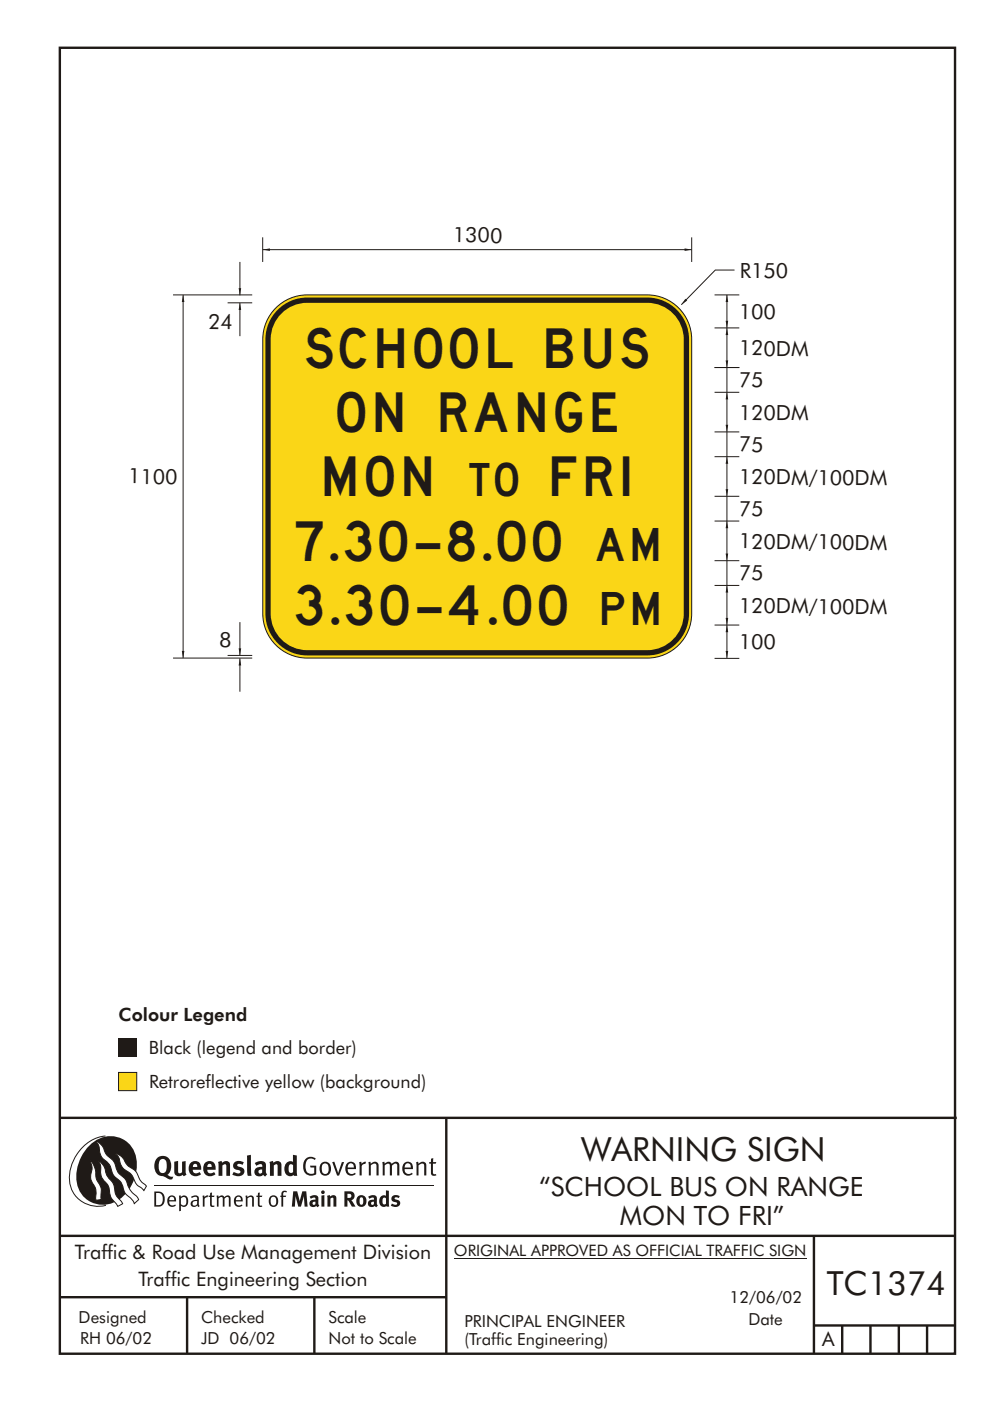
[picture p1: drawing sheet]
<svg xmlns="http://www.w3.org/2000/svg" width="210mm" height="297mm" viewBox="0 0 210 297" stroke-linecap="round" stroke-linejoin="round" font-family="sans-serif">
<g fill="none" stroke="#1f1a17" stroke-width=".51">
<path d="M12.7 10.1h189.9v276.9h-189.9zM12.7 237h190.3M94.7 236.9v50.1M12.7 262h190M12.7 275h82M39.7 275v12M66.7 275v12M172.7 262v25M172.7 281h30M178.7 281v6M184.7 281v6M190.7 281v6"/>
<path d="M196.7 281v6"/>
</g>
<path d="M96.3 266.7h74.7" fill="none" stroke="#1f1a17" stroke-width=".21"/>
<path d="M25.1 227.4h3.9v3.8h-3.9z" fill-rule="evenodd" fill="#fad617" stroke="#1f1a17" stroke-width=".21"/>
<g fill="#1f1a17">
<path d="M64.9 245.6a1.61 1.61 0 0 1 2.1 .1l-.2 .2a1.17 1.17 0 0 0-1.4-.1 1.17 1.17 0 0 0-.6 1.2 1.42 1.42 0 0 0 1.2 1.9l.7-.2v-1.2h-.8l-.1-.4h1.3v1.9a1.82 1.82 0 0 1-2.2-.1 1.82 1.82 0 0 1-.6-2.1l.2-.7z" fill-rule="evenodd"/>
<path d="M68.2 246.6a1.77 1.77 0 0 0 .4 2.6 1.39 1.39 0 0 0 1.4-.5 1.39 1.39 0 0 0 .2-1.5 1.19 1.19 0 0 0-2-.6zM68.5 246.8a.83 .83 0 0 1 1 .1 .83 .83 0 0 1 .2 1 .75 .75 0 0 1-.6 1 .75 .75 0 0 1-.8-.8v-.9z" fill-rule="evenodd"/>
<path d="M70.5 246.4l.4-.1 .8 2.4 .8-2.3h.5l-1.1 2.8h-.4z" fill-rule="evenodd"/>
<path d="M73.6 246.7a1.74 1.74 0 0 0 .5 2.5h.9l.5-.3-.2-.3a.89 .89 0 0 1-1.1 .2 .89 .89 0 0 1-.4-.9h1.7a1.15 1.15 0 0 0-.4-1.4 1.15 1.15 0 0 0-1.5 .2zM74 246.9a.67 .67 0 0 1 .8-.1 .67 .67 0 0 1 .3 .7h-1.3z" fill-rule="evenodd"/>
<path d="M76.2 246.4l.4-.1 .1 .5 .5-.4 .5-.1-.2 .5a.61 .61 0 0 0-.8 .6v1.8h-.4z" fill-rule="evenodd"/>
<path d="M78.1 246.4l.5-.1 .1 .5a.89 .89 0 0 1 .9-.5 .89 .89 0 0 1 .7 .8v2.1h-.4v-2.1l-.1-.3-.3-.1-.8 .4v2.1h-.4z" fill-rule="evenodd"/>
<path d="M81.1 246.4l.4-.1 .1 .4a.83 .83 0 0 1 .8-.4 .83 .83 0 0 1 .7 .5 .86 .86 0 0 1 .9-.5 .86 .86 0 0 1 .7 .8v2.1h-.4l-.1-2.3a.5 .5 0 0 0-.8 0l-.2 .2v2.1h-.5v-2.2l-.4-.3-.7 .4v2.1h-.4z" fill-rule="evenodd"/>
<path d="M85.7 246.7a1.74 1.74 0 0 0 .5 2.5h.9l.5-.3-.2-.3a.89 .89 0 0 1-1.1 .2 .89 .89 0 0 1-.4-.9h1.7a1.15 1.15 0 0 0-.5-1.4 1.15 1.15 0 0 0-1.4 .2zM86 246.9a.67 .67 0 0 1 .9-.1 .67 .67 0 0 1 .3 .7h-1.3z" fill-rule="evenodd"/>
<path d="M88.3 246.4l.4-.1 .1 .5a.89 .89 0 0 1 .9-.5 .89 .89 0 0 1 .7 .8v2.1h-.4v-2.1l-.1-.3-.3-.1-.8 .4v2.1h-.4z" fill-rule="evenodd"/>
<path d="M91.5 245.7l.4-.2v.9h.7l-.2 .3h-.5v2.1l.1 .1h.5l.1 .3a.71 .71 0 0 1-1.2-.5v-2h-.3v-.3h.3z" fill-rule="evenodd"/>
<path d="M37 246.3l.8-.2v2a.46 .46 0 0 0 .2 .7 .46 .46 0 0 0 .6-.3v-2.2l.8-.1v2.3l.2 .6-.6 .3-.2-.3a1.03 1.03 0 0 1-1.2 .2 1.03 1.03 0 0 1-.6-1z" fill-rule="evenodd"/>
<path d="M40.4 246.6a1.64 1.64 0 0 0 0 2.3 1.64 1.64 0 0 0 2.3 .1l-.4-.5a.78 .78 0 0 1-.9 .3 .78 .78 0 0 1-.5-.8h1.8a1.37 1.37 0 0 0-.6-1.6 1.37 1.37 0 0 0-1.7 .2zM41 246.9a.48 .48 0 0 1 .7-.1 .48 .48 0 0 1 .2 .6h-1z" fill-rule="evenodd"/>
<path d="M43.5 246.6a1.65 1.65 0 0 0-.2 2 1.65 1.65 0 0 0 1.9 .7l.5-.3-.3-.5a.78 .78 0 0 1-.9 .3 .78 .78 0 0 1-.5-.8h1.8a1.37 1.37 0 0 0-.6-1.6 1.37 1.37 0 0 0-1.7 .2zM44.1 246.9a.48 .48 0 0 1 .6-.1 .48 .48 0 0 1 .2 .6h-.9z" fill-rule="evenodd"/>
<path d="M46.3 246.4l.7-.3 .1 .4a.95 .95 0 0 1 1-.3 .95 .95 0 0 1 .7 .9v2.2h-.8v-2.3l-.3-.2-.5 .3v2.2h-.8z" fill-rule="evenodd"/>
<path d="M49.7 246.5a1.73 1.73 0 0 1 2-.1l-.2 .6-.6-.2a.42 .42 0 0 0-.6 .3l.2 .2a1.23 1.23 0 0 1 1.4 1 1.47 1.47 0 0 1-2.3 .9l-.3-.1 .3-.6 .7 .3a.47 .47 0 0 0 .7-.3 .87 .87 0 0 0-1-.6l-.4-.2-.1-.4z" fill-rule="evenodd"/>
<path d="M54.1 246.6l.3 .6 .3-.2a.62 .62 0 0 1 .9 0v.4a1.21 1.21 0 0 0-1.3 .3 1.21 1.21 0 0 0-.2 1.4 1.19 1.19 0 0 0 1.7 0l.5 .3 .4-.4-.3-.4v-1.3a.96 .96 0 0 0-1.3-1.1zM55 248.1l.6-.1v.6a.43 .43 0 0 1-.6 .1 .43 .43 0 0 1 0-.6z" fill-rule="evenodd"/>
<path d="M57.2 246.4l.7-.3 .1 .4a.95 .95 0 0 1 1-.3 .95 .95 0 0 1 .7 .9v2.2h-.8v-2.3l-.3-.2-.5 .3v2.2h-.8z" fill-rule="evenodd"/>
<path d="M62.2 244.8v1.6a1.29 1.29 0 0 0-1.4 .1 1.29 1.29 0 0 0-.5 1.3 1.24 1.24 0 0 0 .5 1.4 1.24 1.24 0 0 0 1.5-.1l.1 .2h.7l-.1-4.3zM61.5 246.9h.4l.3 .1v1.5l-.3 .2a.48 .48 0 0 1-.6-.5 1.52 1.52 0 0 1 .2-1.3z" fill-rule="evenodd"/>
<path d="M52.4 245l.8-.2 .2 4.5h-.8l-.1-.2z" fill-rule="evenodd"/>
</g>
<path d="M22.4 240.9a9 9 0 0 0-7.4 10.8 6.2 6.2 0 0 0 7.5 3.9M32.7 251.4h59.4" fill="none" stroke="#1f1a17" stroke-width=".21"/>
<path d="M19.1 242.7a5.7 5.7 0 0 1 6.5-1.4 5.7 5.7 0 0 1 3.4 5.7 8.6 8.6 0 0 1-6.2 8.4 5.7 5.7 0 0 1-6.5-7.1 9.9 9.9 0 0 1 2.8-5.6z" fill-rule="evenodd" fill="#1f1a17"/>
<path d="M24.4 244.6a3.1 3.1 0 0 1 2.3 2.1l.8 .8a3.2 3.2 0 0 1 2 2.3l.4 .7 1.2 1-.6 .9-.2-.3a3.5 3.5 0 0 1-1.9-2 3.8 3.8 0 0 0-2.1-2.2 3.5 3.5 0 0 1-1-2.3zM20.4 242a3.4 3.4 0 0 1 1.9 2.4l.7 .9a3.3 3.3 0 0 1 1.7 2.5 4.4 4.4 0 0 0 1.7 2l.3 .3a6.1 6.1 0 0 0 2.5 3.7l.2 .5-.9 .9a6.1 6.1 0 0 0-1.9-2.2l-.4-.7a3.6 3.6 0 0 0-1.9-2.8l-.6-1.1a3.6 3.6 0 0 0-1.9-2.8 3.7 3.7 0 0 1-.8-2.4zM21 246.2a3.4 3.4 0 0 1 1.5 2.7l.6 .9a3.8 3.8 0 0 1 1.4 3.1l.3 .8 1.2 1.5-1 .6-.5-.8a3.2 3.2 0 0 1-1.3-2.8 4.3 4.3 0 0 0-1.4-2.2 4.7 4.7 0 0 1-.5-2.9zM19.2 246.1a5.1 5.1 0 0 1 1.2 3.7l.3 .7a3.1 3.1 0 0 1 .7 3l.1 .8-1.1 .2-.1-.8a3.5 3.5 0 0 0-.9-3.2 3.6 3.6 0 0 1 .1-2.6z" fill-rule="evenodd" fill="#fff" stroke="#1f1a17" stroke-width=".21"/>
<g fill="#1f1a17">
<path d="M25.1 220.2h3.9v3.9h-3.9z"/>
<path d="M33.4 245.5a2.51 2.51 0 0 0 .4 3.7l.8 .2a2.78 2.78 0 0 0 2 .6l.2-.5h-.6l-.7-.4a2.56 2.56 0 0 0 0-3.8 1.83 1.83 0 0 0-2.1 .2zM34 245.9a.87 .87 0 0 1 1 0 .87 .87 0 0 1 .4 .9v.4a1.17 1.17 0 0 1-.9 1.5h-.3a2.38 2.38 0 0 1-.2-2.8z" fill-rule="evenodd"/>
<path d="M33.1 252.9v2.6a1.12 1.12 0 0 0 1.2-.3 1.12 1.12 0 0 0 .2-1.1l-.1-.6-.3-.4zM32.7 252.6h1.1a1.67 1.67 0 0 1 1.2 1.7 1.67 1.67 0 0 1-1.3 1.5h-1zM36.1 253.9l-.2 .6h1.1a.55 .55 0 0 0-.3-.7 .55 .55 0 0 0-.6 .1zM35.8 253.8a.95 .95 0 0 1 1.2-.2 .95 .95 0 0 1 .4 1.1h-1.5a.72 .72 0 0 0 .4 .8 .72 .72 0 0 0 .9-.1l.1 .2a1.15 1.15 0 0 1-1.5 0 1.15 1.15 0 0 1-.2-1.5zM38.4 254.1v1.2a.7 .7 0 0 0 .9 .1 .7 .7 0 0 0 .2-.9 .61 .61 0 0 0-.4-.7 .61 .61 0 0 0-.7 .3zM38 253.5l.3-.1 .1 .4a.95 .95 0 0 1 1.2-.1 .95 .95 0 0 1 .3 1.1 .92 .92 0 0 1-.5 1 .92 .92 0 0 1-1-.2v1.1l-.4 .1zM40.9 254.9a.5 .5 0 0 0 .2 .7 .5 .5 0 0 0 .7-.3v-.7zM40.5 253.8a1 1 0 0 1 1.7 .2v1.4l.2 .3-.2 .2-.3-.3a.78 .78 0 0 1-1.4-.1 .78 .78 0 0 1 .8-1.1h.5a.58 .58 0 0 0-.3-.7 .58 .58 0 0 0-.7 .3zM43 253.5l.3-.1 .1 .4 .3-.3h.5l-.2 .3a.52 .52 0 0 0-.6 .6v1.4h-.4zM44.6 252.9l.4-.1-.1 .7h.6l-.1 .3h-.5v1.5a.35 .35 0 0 0 .6 .3v.2a.57 .57 0 0 1-.6 .1 .57 .57 0 0 1-.3-.5v-1.6h-.3v-.3h.3zM45.9 253.5l.4-.1 .1 .4 .2-.2a.64 .64 0 0 1 1 .2 .7 .7 0 0 1 .8-.4 .7 .7 0 0 1 .5 .7v1.7h-.4v-1.7l-.2-.3-.7 .3v1.7h-.3v-1.6a.38 .38 0 0 0-.3-.5 .38 .38 0 0 0-.5 .3l-.1 .1v1.7h-.4zM50.2 253.9l-.2 .6h1.1a.55 .55 0 0 0-.2-.7 .55 .55 0 0 0-.7 .1zM49.9 253.8a.95 .95 0 0 1 1.2-.2 .95 .95 0 0 1 .4 1.1h-1.5a.72 .72 0 0 0 .4 .8 .72 .72 0 0 0 .9-.1l.1 .2a1.15 1.15 0 0 1-1.5 0 1.15 1.15 0 0 1-.2-1.5zM52.1 253.5l.3-.1 .1 .4a.72 .72 0 0 1 .8-.4 .72 .72 0 0 1 .6 .7v1.7h-.4v-1.5a.45 .45 0 0 0-.3-.6 .45 .45 0 0 0-.5 .3l-.2 .1v1.7h-.3zM54.7 252.9l.4-.1v.7h.6l-.1 .3h-.5v1.5a.35 .35 0 0 0 .5 .3v.2a.57 .57 0 0 1-.6 .1 .57 .57 0 0 1-.3-.5v-1.6h-.3v-.3h.3zM57.6 253.9l-.2 .7a.65 .65 0 0 0 .3 .9 .65 .65 0 0 0 .8-.3l.1-.1a.93 .93 0 0 0-.7-1.4zM57.3 253.8a1.12 1.12 0 0 1 1.4 0 1.12 1.12 0 0 1 .2 1.4 1.01 1.01 0 0 1-1.2 .7 1.01 1.01 0 0 1-.7-1.2zM59.9 252.6l.5-.2 .5 .2-.2 .2-.3-.1-.3 .2v.6h.6l-.1 .3h-.5v2h-.4v-2h-.2v-.3h.2zM62.2 252.6l-.3 3.2h.7l.1-2.2 .6 2.2h.5l.7-2.2 .1 2.2h.7l-.3-3.2h-.9l-.5 2.1-.5-2.1zM65.7 253.7l.3 .5a.51 .51 0 0 1 .5-.3 .51 .51 0 0 1 .4 .4v.1a.88 .88 0 0 0-1.1 .3 .88 .88 0 0 0 .2 1.1 .9 .9 0 0 0 1.1-.1l.3 .3 .4-.4-.3-.3v-1.1a.87 .87 0 0 0-.4-.8 .87 .87 0 0 0-1 .1zM66.4 254.9l.5-.1v.5l-.1 .1h-.3l-.2-.1zM68.2 253.5v2.3h.6v-2.4zM68.1 252.8a.4 .4 0 0 0 .8 0 .4 .4 0 0 0-.8 0zM69.4 253.5l.1 2.3h.6v-1.7a.33 .33 0 0 1 .4-.2 .33 .33 0 0 1 .2 .4v1.5h.7v-1.7a.75 .75 0 0 0-.6-.7 .75 .75 0 0 0-.8 .3v-.3zM73.1 252.6v3.2h.6v-1.3l.3 .2 .7 1.1h.7l-.9-1.4a.94 .94 0 0 0 .7-1 .94 .94 0 0 0-.9-.8zM73.7 253.1a.51 .51 0 0 1 .7 .1 .51 .51 0 0 1-.1 .8h-.6zM75.9 253.7a1.19 1.19 0 0 0-.1 1.8 1.19 1.19 0 0 0 1.7-.1 1.19 1.19 0 0 0 0-1.6 1.19 1.19 0 0 0-1.6-.1zM76.5 253.9h.2a.99 .99 0 0 1 0 1.5 1.06 1.06 0 0 1-.2-1.5zM78.1 253.7l.3 .5a.51 .51 0 0 1 .5-.3 .51 .51 0 0 1 .4 .4v.1a.88 .88 0 0 0-1.1 .3 .88 .88 0 0 0 .2 1.1 .9 .9 0 0 0 1.1-.1l.3 .3 .4-.4-.2-.3v-1.1a.87 .87 0 0 0-.5-.8 .87 .87 0 0 0-1 .1zM78.9 254.9l.4-.1v.5l-.1 .1h-.3l-.2-.1zM81.9 252.4v1.2a1.2 1.2 0 0 0-1.4 .5 1.2 1.2 0 0 0 .2 1.5l.5 .3 .8-.2v.1h.6l-.1-3.3zM81.4 254l.5 .1-.1 1.2a.46 .46 0 0 1-.5 0 .46 .46 0 0 1-.2-.6zM83.3 253.6a.79 .79 0 0 0-.2 1 .79 .79 0 0 0 1 .3 .33 .33 0 0 1 0 .5 .33 .33 0 0 1-.5 0l-.5-.2-.2 .4a1.15 1.15 0 0 0 1.2 .3 1.15 1.15 0 0 0 .8-1 1.49 1.49 0 0 0-1.2-.7 .4 .4 0 0 1 .3-.4 .4 .4 0 0 1 .4 .1l.2 .1 .2-.4a1.47 1.47 0 0 0-1.5 0z" fill-rule="evenodd"/>
</g>
<path d="M58.1 65.7a9.4 9.4 0 0 1 7.1-3.2h72.1a9.4 9.4 0 0 1 9.5 9.4v58.2a9.4 9.4 0 0 1-9.5 9.4h-72.1a9.4 9.4 0 0 1-9.4-9.4v-58.2a9.4 9.4 0 0 1 2.3-6.2z" fill-rule="evenodd" fill="#fad617" stroke="#1f1a17" stroke-width=".21"/>
<path d="M58.9 65.7a8.8 8.8 0 0 1 6.3-2.6h72.1a8.9 8.9 0 0 1 8.9 8.8v58.2a8.9 8.9 0 0 1-8.9 8.9h-72.1a8.9 8.9 0 0 1-8.9-8.9v-58.2a8.8 8.8 0 0 1 2.6-6.2z" fill-rule="evenodd" fill="#1f1a17"/>
<path d="M59.3 66.9a7.7 7.7 0 0 1 5.9-2.7h72.1a7.8 7.8 0 0 1 7.8 7.7v58.2a7.8 7.8 0 0 1-7.8 7.7h-72.1a7.8 7.8 0 0 1-7.8-7.7v-58.2a7.7 7.7 0 0 1 1.9-5z" fill-rule="evenodd" fill="#fad617"/>
<path d="M55.8 52.9h91" fill="none" stroke="#1f1a17" stroke-width=".21"/>
<g fill="#1f1a17">
<path d="M145.2 52.7l1.6 .2-1.6 .3 1.6-.3-1.6 .3z" fill-rule="evenodd"/>
<path d="M55.8 52.9l1.5-.2v.5z" fill-rule="evenodd"/>
</g>
<path d="M146.8 50.3v5.2M155.8 57.3h-4l-7.2 7.3M151.6 132.5h5.3M151.6 124.1h5.3" fill="none" stroke="#1f1a17" stroke-width=".21"/>
<path d="M145.4 63.3l.4 .4-1.2 .9z" fill-rule="evenodd" fill="#1f1a17"/>
<path d="M154.2 132.5v7" fill="none" stroke="#1f1a17" stroke-width=".21"/>
<g fill="#1f1a17">
<path d="M154 138h.5l-.3 1.5z" fill-rule="evenodd"/>
<path d="M154.2 132.5l.3 1.5h-.5z" fill-rule="evenodd"/>
</g>
<path d="M154.2 124.1v8.4" fill="none" stroke="#1f1a17" stroke-width=".21"/>
<g fill="#1f1a17">
<path d="M154 131h.5l-.3 1.5z" fill-rule="evenodd"/>
<path d="M154.2 124.1l.3 1.5h-.5z" fill-rule="evenodd"/>
</g>
<path d="M151.6 118.9h5.3M151.6 110.5h5.3M154.2 110.5v13.6" fill="none" stroke="#1f1a17" stroke-width=".21"/>
<g fill="#1f1a17">
<path d="M154 117.4h.5l-.3 1.5z" fill-rule="evenodd"/>
<path d="M154.2 110.5l.3 1.5h-.5z" fill-rule="evenodd"/>
</g>
<path d="M151.6 62.5h5.3M154.2 62.5v7" fill="none" stroke="#1f1a17" stroke-width=".21"/>
<g fill="#1f1a17">
<path d="M154 68h.5l-.3 1.5z" fill-rule="evenodd"/>
<path d="M154.2 62.5l.3 1.5h-.5z" fill-rule="evenodd"/>
</g>
<path d="M151.6 77.9h5.3M151.6 69.5h5.3M154.2 69.5v8.4" fill="none" stroke="#1f1a17" stroke-width=".21"/>
<g fill="#1f1a17">
<path d="M154 76.4h.5l-.3 1.5z" fill-rule="evenodd"/>
<path d="M154.2 69.5l.3 1.5h-.5z" fill-rule="evenodd"/>
</g>
<path d="M151.6 96.8h5.3M154.2 96.8v13.7M151.6 105.2h5.3" fill="none" stroke="#1f1a17" stroke-width=".21"/>
<g fill="#1f1a17">
<path d="M154 103.7h.5l-.3 1.5z" fill-rule="evenodd"/>
<path d="M154.2 96.8l.3 1.5h-.5z" fill-rule="evenodd"/>
</g>
<path d="M151.6 91.6h5.3M151.6 83.2h5.3M154.2 83.2v13.6" fill="none" stroke="#1f1a17" stroke-width=".21"/>
<g fill="#1f1a17">
<path d="M154 90.1h.5l-.3 1.5z" fill-rule="evenodd"/>
<path d="M154.2 83.2l.3 1.5h-.5z" fill-rule="evenodd"/>
</g>
<path d="M38.8 62.5v77M154.2 77.9v5.3" fill="none" stroke="#1f1a17" stroke-width=".21"/>
<g fill="#1f1a17">
<path d="M38.8 62.5l.3 1.5h-.5l.2-1.5 .3 1.5z" fill-rule="evenodd"/>
<path d="M38.6 138h.5l-.3 1.5 .3-1.5-.3 1.5z" fill-rule="evenodd"/>
</g>
<path d="M55.7 50.3v5.2M50.9 139.6v7.1M151.6 139.6h5.3" fill="none" stroke="#1f1a17" stroke-width=".21"/>
<path d="M50.9 139.6l.3 1.5h-.6z" fill-rule="evenodd" fill="#1f1a17"/>
<path d="M50.9 64.2v7.1" fill="none" stroke="#1f1a17" stroke-width=".21"/>
<path d="M50.9 64.2l.3 1.5h-.6z" fill-rule="evenodd" fill="#1f1a17"/>
<path d="M50.9 131.9v7.1" fill="none" stroke="#1f1a17" stroke-width=".21"/>
<path d="M50.6 137.5h.6l-.3 1.5 .3-1.5-.3 1.5z" fill-rule="evenodd" fill="#1f1a17"/>
<path d="M50.9 55.5v7.1" fill="none" stroke="#1f1a17" stroke-width=".21"/>
<path d="M50.6 61.1h.6l-.3 1.5 .3-1.5-.3 1.5z" fill-rule="evenodd" fill="#1f1a17"/>
<path d="M36.7 62.5h16.8M48.3 64.2h5.2M36.7 139.5h16.8M48.3 139h5.2" fill="none" stroke="#1f1a17" stroke-width=".21"/>
<g font-size="8.4" fill="#1f1a17">
<text x="65" y="77.9">SCHOOL BUS</text>
<text x="71.6" y="91.6">ON RANGE</text>
<text x="68.9" y="105.2">MON</text>
<text x="117.2" y="105.2">FRI</text>
<text x="62.8" y="118.9">7.30-8.00</text>
<text x="62.7" y="132.5">3.30-4.00</text>
</g>
<g font-size="7.1" fill="#1f1a17">
<text x="123.3" y="246.1">WARNING SIGN</text>
<text x="175.4" y="274.5">TC1374</text>
</g>
<g font-size="7" fill="#1f1a17">
<text x="99.6" y="105.2">TO</text>
<text x="126.6" y="118.9">AM</text>
<text x="127.8" y="132.5">PM</text>
</g>
<g font-size="5.6" fill="#1f1a17">
<text x="114.4" y="253.6">“SCHOOL BUS ON RANGE</text>
<text x="131.5" y="259.7">MON TO FRI”</text>
</g>
<g font-size="4.4" fill="#1f1a17">
<text x="96.1" y="51.3" transform="rotate(1 96.1 51.3)">1300</text>
<text x="157" y="59">R150</text>
<text x="44.1" y="69.8" transform="rotate(1 44.1 69.8)">24</text>
<text x="156.8" y="67.5" transform="rotate(1 156.8 67.5)">100</text>
<text x="156.8" y="75.3" transform="rotate(1 156.8 75.3)">120DM</text>
<text x="156.8" y="82.1" transform="rotate(1 156.8 82.1)">75</text>
<text x="156.8" y="89" transform="rotate(1 156.8 89)">120DM</text>
<text x="156.8" y="95.7" transform="rotate(1 156.8 95.7)">75</text>
<text x="27.2" y="102.5" transform="rotate(1 27.2 102.5)">1100</text>
<text x="156.8" y="102.6" transform="rotate(1 156.8 102.6)">120DM/100DM</text>
<text x="156.8" y="109.4" transform="rotate(1 156.8 109.4)">75</text>
<text x="156.8" y="116.3" transform="rotate(1 156.8 116.3)">120DM/100DM</text>
<text x="156.8" y="123" transform="rotate(1 156.8 123)">75</text>
<text x="156.8" y="129.9" transform="rotate(1 156.8 129.9)">120DM/100DM</text>
<text x="46.5" y="137.1" transform="rotate(1 46.5 137.1)">8</text>
<text x="156.8" y="137.5" transform="rotate(1 156.8 137.5)">100</text>
</g>
<g font-size="4.2" fill="#1f1a17">
<text x="15.9" y="267">Traffic &amp; Road Use Management Division</text>
<text x="29.4" y="272.6">Traffic Engineering Section</text>
<text x="174.4" y="285.3">A</text>
</g>
<g font-size="3.9" fill="#1f1a17">
<text x="25.1" y="216.6">Colour Legend</text>
<text x="31.6" y="223.4">Black (legend and border)</text>
<text x="31.6" y="230.7">Retroreflective yellow (background)</text>
</g>
<g font-size="3.5" fill="#1f1a17">
<text x="16.7" y="280.5">Designed</text>
<text x="42.7" y="280.5">Checked</text>
<text x="69.7" y="280.5">Scale</text>
<text x="98.5" y="281.4">PRINCIPAL ENGINEER</text>
<text x="154.8" y="276.3">12/06/02</text>
<text x="158.8" y="281">Date</text>
<text x="17" y="284.9">RH 06/02</text>
<text x="42.7" y="284.9">JD 06/02</text>
<text x="69.7" y="285">Not to Scale</text>
<text x="98.5" y="285.1">(Traffic Engineering)</text>
</g>
<text font-size="3.4" fill="#1f1a17" x="96.3" y="266.3">ORIGINAL APPROVED AS OFFICIAL TRAFFIC SIGN</text>
</svg>
